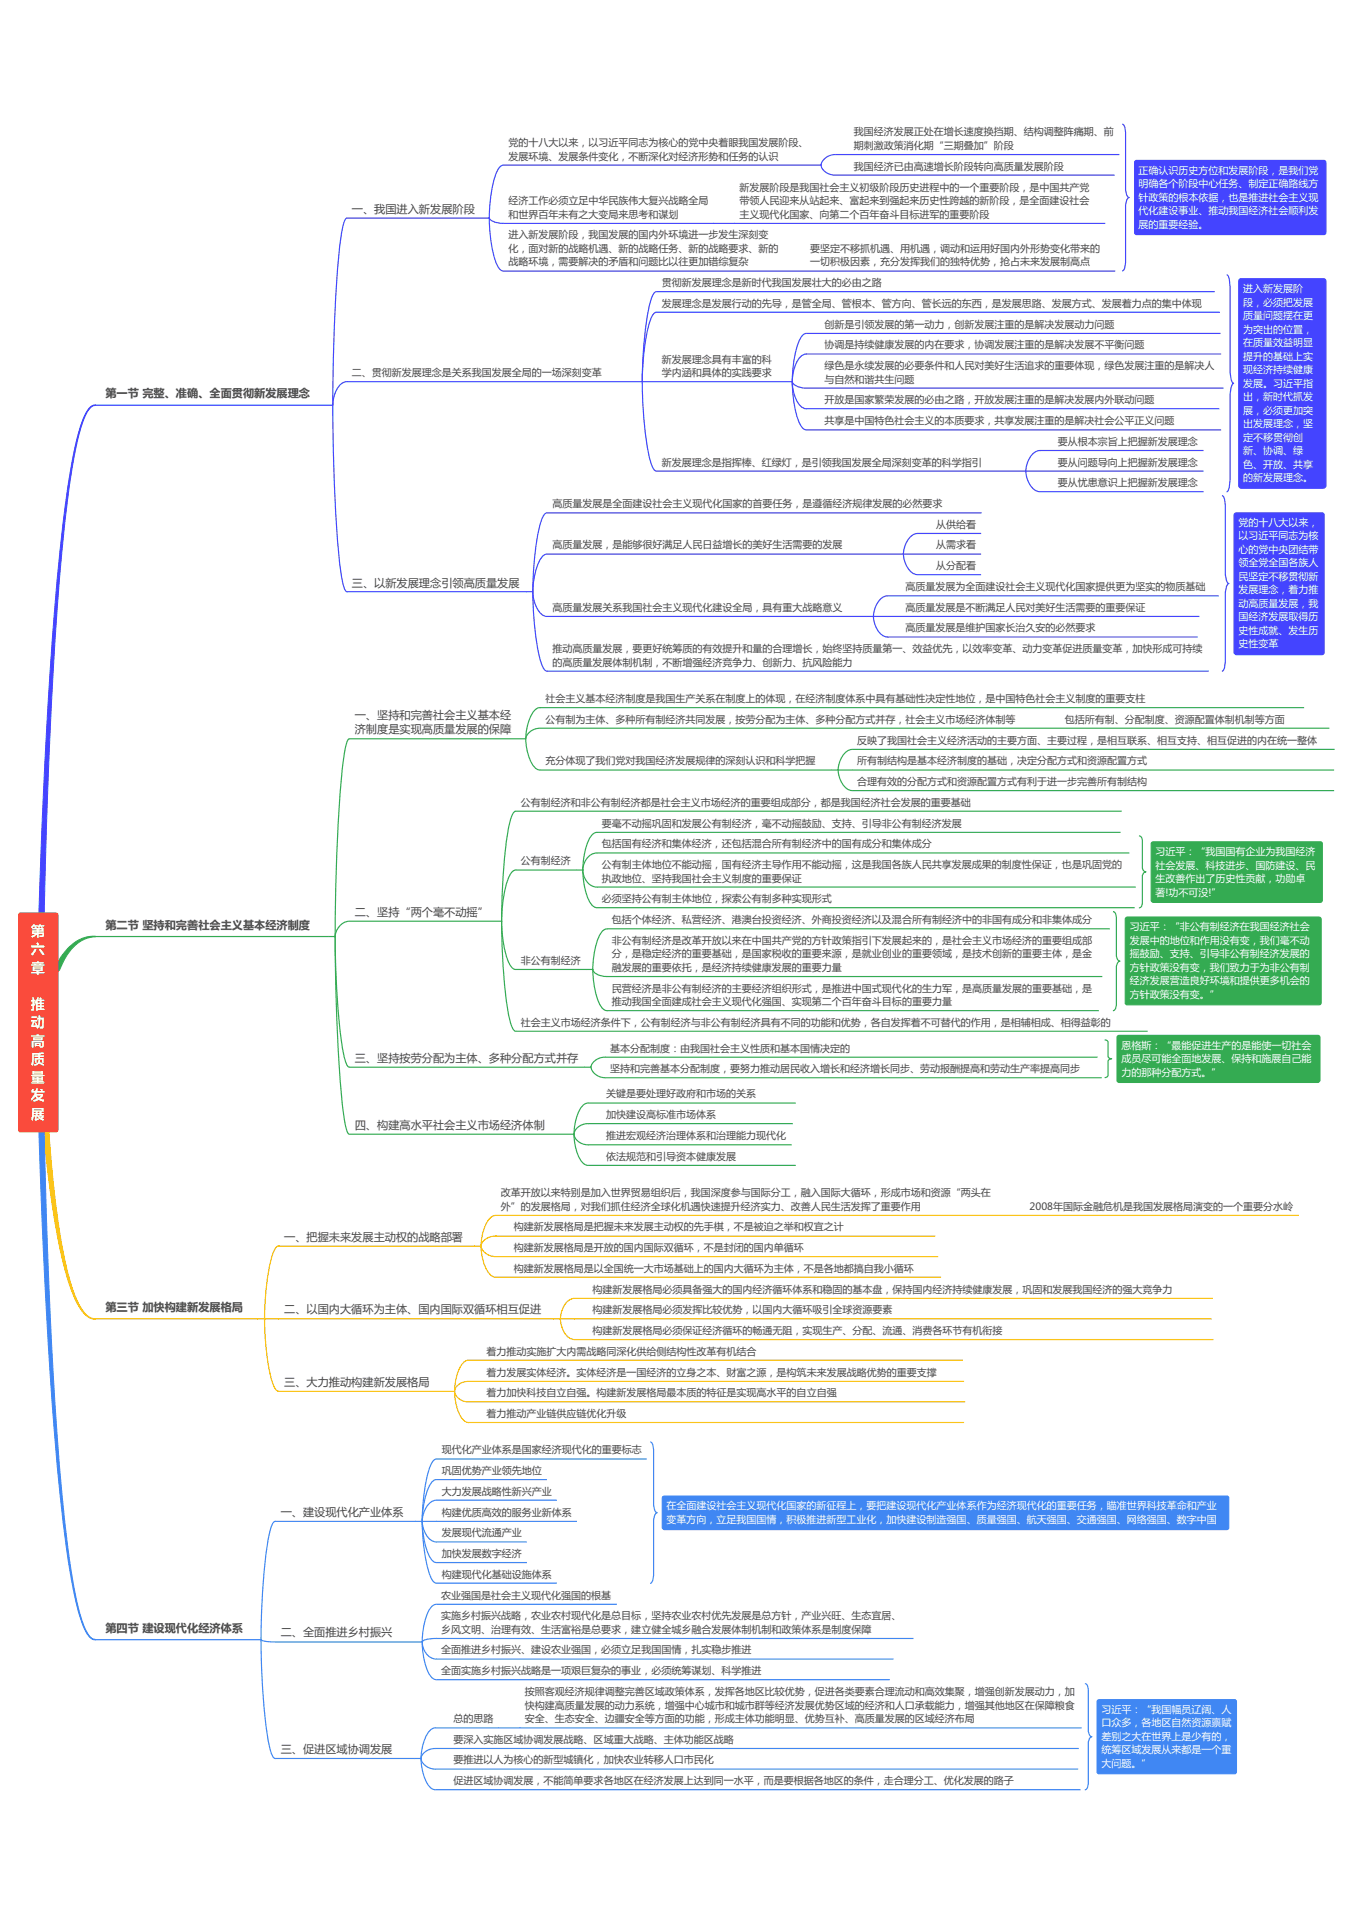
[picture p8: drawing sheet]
<svg xmlns="http://www.w3.org/2000/svg" width="297mm" height="420mm" viewBox="0 0 297 420" stroke-linecap="round" stroke-linejoin="round" font-family="sans-serif">
<path d="M246.4 27.2a1.71 1.71 0 0 1 .7 1.9v12.7a1.72 1.72 0 0 0 .8 1.6 1.94 1.94 0 0 0-.8 1.7v12.9a1.52 1.52 0 0 1-.7 1.5M269.3 60.3a3.1 3.1 0 0 1 .7 2.8l.1 19.1a2.31 2.31 0 0 0 .7 1.9 2.92 2.92 0 0 0-.7 2.4l-.1 19.2a2.66 2.66 0 0 1-.7 2.3M268.3 108.8a2.2 2.2 0 0 1 .7 2.3v15.1a2.2 2.2 0 0 0 .8 1.9 2.5 2.5 0 0 0-.8 2.1v15.4a1.93 1.93 0 0 1-.7 1.8" fill="none" stroke="#44f" stroke-width=".26"/>
<path d="M250 183.5a.92 .92 0 0 1 .8 1v6a.95 .95 0 0 0 .8 .9 .99 .99 0 0 0-.8 .8v6.1a.95 .95 0 0 1-.8 1M244.3 200.1a1.2 1.2 0 0 1 .8 1.4v8.4a1.11 1.11 0 0 0 .8 1.1 1.22 1.22 0 0 0-.8 1.2v8.4a1.16 1.16 0 0 1-.8 1.3M242.5 228.3l.5 .1 .3 .3v3.3l.4 .3 .4 .1-.4 .1-.4 .4v3.2l-.4 .4-.4 .1" fill="none" stroke="#34ab52" stroke-width=".26"/>
<path d="M142.7 316.5a1.9 1.9 0 0 1 .8 2v12a1.64 1.64 0 0 0 .8 1.6 1.84 1.84 0 0 0-.8 1.6v12.1a1.81 1.81 0 0 1-.8 1.8M238.2 369.6a1.3 1.3 0 0 1 .7 1.5v9a1.19 1.19 0 0 0 .8 1.1 1.31 1.31 0 0 0-.8 1.3v9.1a1.26 1.26 0 0 1-.7 1.3" fill="none" stroke="#4087f3" stroke-width=".26"/>
<path d="M19.8 89.4a1.19 1.19 0 0 1 1.2-.4 4.3 4.3 0 0 0-2.7 3.2l-1.5 5.4-1.4 8-1.3 10.4-1.1 11.9-1.1 15.8-.9 16.9-.7 19.3-.6 20.5a.59 .59 0 0 1-.6 .7 .59 .59 0 0 1-.6-.7l.7-19.3 .9-19.3 1.1-16.9 1.2-15.8 1.2-12 1.4-11 1.5-8.3 1.6-5.4a8.6 8.6 0 0 1 1.7-3z" fill-rule="evenodd" fill="#44f"/>
<path d="M19.8 89.4a1.19 1.19 0 0 1 1.2-.4 4.3 4.3 0 0 0-2.7 3.2l-1.5 5.4-1.4 8-1.3 10.4-1.1 11.9-1.1 15.8-.9 16.9-.7 19.3-.6 20.5a.59 .59 0 0 1-.6 .7 .59 .59 0 0 1-.6-.7l.7-19.3 .9-19.3 1.1-16.9 1.2-15.8 1.2-12 1.4-11 1.5-8.3 1.6-5.4a8.6 8.6 0 0 1 1.7-3z" fill="none" stroke="#44f" stroke-width=".22"/>
<path d="M76.2 47.9a3.6 3.6 0 0 0-1.1 2.7 275 275 0 0 0-2 35.8v2.6h-1.5M76.2 83.8a3.5 3.5 0 0 0-2.8 2.9 12 12 0 0 0-.3 4.8l.2 10.8a176.6 176.6 0 0 0 2 26l.6 1.4 .3 .2" fill="none" stroke="#44f" stroke-width=".26"/>
<path d="M15 208.1a7.2 7.2 0 0 1 6-2.5h-.1a8.2 8.2 0 0 0-6.7 4.9l-.9 1.9a.72 .72 0 0 1-.4 .7 .72 .72 0 0 1-.8 0 1.74 1.74 0 0 1 .6-1.9l.9-1.4z" fill-rule="evenodd" fill="#34ab52"/>
<path d="M15 208.1a7.2 7.2 0 0 1 6-2.5h-.1a8.2 8.2 0 0 0-6.7 4.9l-.9 1.9a.72 .72 0 0 1-.4 .7 .72 .72 0 0 1-.8 0 1.74 1.74 0 0 1 .6-1.9l.9-1.4z" fill="none" stroke="#34ab52" stroke-width=".22"/>
<path d="M76.7 162.2a3.6 3.6 0 0 0-1 2.6 291.5 291.5 0 0 0-2.1 35.6v5.2h-1.4M73.6 205.6a163 163 0 0 0 1.9 26.1 3.3 3.3 0 0 0 1.2 2.6M73.6 205.6a365.7 365.7 0 0 0 1.9 39.4 11.4 11.4 0 0 0 .9 3.8l.3 .2M76.7 202.2a3.6 3.6 0 0 0-3.1 3.4" fill="none" stroke="#34ab52" stroke-width=".26"/>
<path d="M9.7 248a.58 .58 0 0 1 .7-.2 .58 .58 0 0 1 .3 .6l1 11.4 1.2 9.4 1.5 8.1 1.5 5.7a11.4 11.4 0 0 0 3.9 6.2l1.2 .3a3.8 3.8 0 0 1-3.4-2.3l-1.3-2.3-1.2-3.2-1-3.7-1.2-5-1.1-6.2-1-6.9-1.2-11.4z" fill-rule="evenodd" fill="#fbbf04"/>
<path d="M9.7 248a.58 .58 0 0 1 .7-.2 .58 .58 0 0 1 .3 .6l1 11.4 1.2 9.4 1.5 8.1 1.5 5.7a11.4 11.4 0 0 0 3.9 6.2l1.2 .3a3.8 3.8 0 0 1-3.4-2.3l-1.3-2.3-1.2-3.2-1-3.7-1.2-5-1.1-6.2-1-6.9-1.2-11.4z" fill="none" stroke="#fbbf04" stroke-width=".22"/>
<path d="M61.2 273.5a2.86 2.86 0 0 0-1.5 2.4 55.2 55.2 0 0 0-1.6 13.6h-1.4M61.2 289.5h-3a47 47 0 0 0 1.8 14.6l.8 1.2 .4 .1" fill="none" stroke="#fbbf04" stroke-width=".26"/>
<path d="M8.7 248a.58 .58 0 0 1 .7-.2 .58 .58 0 0 1 .3 .7l.5 19.3 .8 19.3 .8 16.9 1.1 15.7 1.1 12 1.3 11 1.5 8.3 1.5 5.4a5.8 5.8 0 0 0 2.2 3.4l.4 .1a.83 .83 0 0 1-1.1-.4 18.9 18.9 0 0 1-3.2-8.1l-1.4-7.5-1.2-8.8-1.2-10.5-1.1-13.4-1.1-15.6-.9-18.1-1.1-27.8-.1-1.2z" fill-rule="evenodd" fill="#4087f3"/>
<path d="M8.7 248a.58 .58 0 0 1 .7-.2 .58 .58 0 0 1 .3 .7l.5 19.3 .8 19.3 .8 16.9 1.1 15.7 1.1 12 1.3 11 1.5 8.3 1.5 5.4a5.8 5.8 0 0 0 2.2 3.4l.4 .1a.83 .83 0 0 1-1.1-.4 18.9 18.9 0 0 1-3.2-8.1l-1.4-7.5-1.2-8.8-1.2-10.5-1.1-13.4-1.1-15.6-.9-18.1-1.1-27.8-.1-1.2z" fill="none" stroke="#4087f3" stroke-width=".22"/>
<g fill="none" stroke="#4087f3" stroke-width=".26">
<path d="M60.4 334a3.3 3.3 0 0 0-1.2 2.6 134.8 134.8 0 0 0-1.9 23.3h-1.4M92.7 334h3.1M92.7 334a5.2 5.2 0 0 0 2.4 4.4l.7 .1M92.7 334a16.4 16.4 0 0 0 2.1 8.4l.5 .5 .5 .1M92.7 334a38.9 38.9 0 0 0 1.8 12.2l.8 1.2 .5 .1M95.8 320.3a2.84 2.84 0 0 0-1.6 2.3 42.9 42.9 0 0 0-1.5 11.4h-1.4M95.8 324.8a2.46 2.46 0 0 0-1.7 1.8l-.9 3-.5 4.4M95.8 329.3a3.7 3.7 0 0 0-2.9 3.1l-.2 1.6M95.8 352.2a2.6 2.6 0 0 0-1.9 1.9l-.9 3.1-.3 3.2h-1.4M95.8 359.7l-1.7 .1a1.59 1.59 0 0 0-1.4 .6M60.4 360.4l-2.2-.1-.9-.4a135.6 135.6 0 0 0 1.9 23.5 3.3 3.3 0 0 0 1.2 2.6M92.7 360.4a3.6 3.6 0 0 0 3.1 3.8"/>
<path d="M92.7 360.4a13.6 13.6 0 0 0 2 7.8l.5 .4 .6 .1M95.5 379.3a2.73 2.73 0 0 0-2 1.9 12.1 12.1 0 0 0-1.1 4.8h-1.4M109.5 379.3h4.6M92.4 386a2.98 2.98 0 0 0 3.1 2.3M92.4 386l.1 1a9.6 9.6 0 0 0 1.9 5.3l.5 .4 .6 .2M95.5 383.8a3 3 0 0 0-3.1 2.2"/>
</g>
<g fill="none" stroke="#44f" stroke-width=".26">
<path d="M110.5 36.3a2.49 2.49 0 0 0-1.6 1.9 31.5 31.5 0 0 0-1.5 9.7h-1.4M180.3 36.3a2.89 2.89 0 0 0 3.1 2.1M183.4 33.9a3.1 3.1 0 0 0-3.1 2.4h-1.5M110.5 49a3.3 3.3 0 0 1-3.1-1.1 28.8 28.8 0 0 0 1.8 10.4l.8 1.1 .5 .1M156.8 49h4.5M172.3 59.5h4.5M144.1 68.5a2.75 2.75 0 0 0-1.5 2.3 50.4 50.4 0 0 0-1.6 13M144.1 64a3.1 3.1 0 0 0-1.4 2.6 83.2 83.2 0 0 0-1.7 17.2h-1.4M177 73.2a2.64 2.64 0 0 0-1.8 2.1l-.8 3.4-.5 5.1h-1.4M177 77.7a3.9 3.9 0 0 0-2.7 3.4l-.4 2.7M141 83.8h3.1M141 83.8a74.9 74.9 0 0 0 2 18.2l.7 1.2 .4 .2"/>
<path d="M173.9 83.8a2.98 2.98 0 0 0 3.1 1.4M173.9 83.8l.2 1.7a5.7 5.7 0 0 0 2.3 4.1l.6 .1M173.9 83.8a24.6 24.6 0 0 0 1.7 9.3l.9 1.1 .5 .2M228.3 98.9a3.7 3.7 0 0 0-2.9 3l-.2 1.5h-1.4M120.1 112.6a2.7 2.7 0 0 0-1.4 2.2 63.8 63.8 0 0 0-1.7 15.1h-1.4M201.4 117.1a3.7 3.7 0 0 0-2.8 3.1l-.3 1.4h-1.4M228.3 103.4h-3a4.8 4.8 0 0 0 2.4 4.4l.6 .1M117 129.9a6.3 6.3 0 0 0 2.5 5.3l.6 .1M117 129.9a59.5 59.5 0 0 0 2 16.1l.7 1.2 .4 .1M120.1 121.6a2.67 2.67 0 0 0-1.9 2l-.9 3.1-.3 3.2M194.9 130.8a3.7 3.7 0 0 0-2.9 3.1l-.2 1.4h-1.5M194.9 135.3h-3a4.8 4.8 0 0 0 2.3 4.4l.7 .1"/>
<path d="M201.4 121.6h-3a4.8 4.8 0 0 0 2.4 4.4l.6 .1"/>
</g>
<g fill="none" stroke="#34ab52" stroke-width=".26">
<path d="M118.5 155.3a2.76 2.76 0 0 0-2 2l-.7 1.9-.4 3h-1.4M118.5 159.9a2.84 2.84 0 0 0-3 3.2l.1 1a7.1 7.1 0 0 0 2.3 4.8l.6 .1M228.1 159.9h4.5M113.2 178.1a2.92 2.92 0 0 0-1.3 2.4 115.4 115.4 0 0 0-1.8 21.7h-1.4M187.1 164.5a3.7 3.7 0 0 0-2.9 3.1l-.2 1.4h-1.4M187.1 169h-3a4.8 4.8 0 0 0 2.4 4.4l.6 .2M113.2 191a2.75 2.75 0 0 0-1.8 2.2l-.8 3.7-.5 5.3M128 191a3.6 3.6 0 0 0 3.1 3.7M128 191a13.6 13.6 0 0 0 2 7.7l.5 .4 .6 .2M131.1 187.2a3.6 3.6 0 0 0-3.1 3.8M131.1 182.7a2.6 2.6 0 0 0-2 2l-.8 3-.3 3.3h-1.5M110.1 202.2a24.2 24.2 0 0 0 1.7 9.4l.9 1.1 .5 .1"/>
<path d="M110.1 202.2a115.4 115.4 0 0 0 1.8 21.8 2.92 2.92 0 0 0 1.3 2.4M133.2 203.9a2.7 2.7 0 0 0-1.9 2.1l-.8 3.3-.4 3.5h-1.4M133.2 214.4a2.97 2.97 0 0 1-3.1-1.6 16.1 16.1 0 0 0 2.1 8.5l.5 .4 .5 .2M129.8 234.3a2.98 2.98 0 0 0 3.1 2.3M132.9 232.1a3 3 0 0 0-3.1 2.2h-1.5M126 249a2.88 2.88 0 0 0 3.1 2.3M126 249l.2 1.9a6.8 6.8 0 0 0 2.3 4.8l.6 .1M129.1 242.1a2.72 2.72 0 0 0-2.1 2l-.6 1.9-.4 3h-1.4M129.1 246.7a2.98 2.98 0 0 0-3.1 2.3"/>
</g>
<path d="M105.6 273.5a3 3 0 0 0 3.2 2.3M105.6 273.5a10.2 10.2 0 0 0 2 6.3l.6 .4 .6 .2M108.8 266.8a2.79 2.79 0 0 0-2.1 1.9 11.7 11.7 0 0 0-1.1 4.8h-1.4M108.8 271.3a3.1 3.1 0 0 0-3.2 2.2M220.4 266.8h4.6M102.9 298.6a2.72 2.72 0 0 0-2.1 1.9l-.6 1.9-.4 3h-1.4M126.1 285a3.6 3.6 0 0 0-2.8 3.1l-.3 1.4h-1.4M126.1 289.5h-3a4.7 4.7 0 0 0 2.4 4.4l.6 .2M99.8 305.4a2.88 2.88 0 0 0 3.1 2.4M99.8 305.4l.2 2a6.8 6.8 0 0 0 2.3 4.7l.6 .2M102.9 303.2a2.91 2.91 0 0 0-3.1 2.2" fill="none" stroke="#fbbf04" stroke-width=".26"/>
<path d="M4.3 200.5l7.9-.1 .5 .2v.3v47v.4l-.5 .2h-7.6l-.5-.2v-47.4z" fill-rule="evenodd" fill="#fa493a"/>
<path d="M4.3 200.5l7.9-.1 .5 .2v.3v47v.4l-.5 .2h-7.6l-.5-.2v-47.4z" fill="none" stroke="#fa493a" stroke-width=".26"/>
<path d="M110.5 36.3h68.3M183.4 33.9h62.3M183.4 38.4h61.3M76.2 47.9h29.8M110.5 49h46.3M110.5 59.5h61.8M161.3 49h81.3M176.8 59.5h68M20.9 89h50.7M76.2 83.8h63.4M76.2 129.9h39.4" fill="none" stroke="#44f" stroke-width=".26"/>
<path d="M76.7 162.2h37.3M20.9 205.6h51.3M76.7 202.2h32M76.7 234.3h51.6M76.7 249h47.9" fill="none" stroke="#34ab52" stroke-width=".26"/>
<path d="M61.2 273.5h43M20.9 289.5h35.8M61.2 289.5h60.4M61.2 305.4h37.2" fill="none" stroke="#fbbf04" stroke-width=".26"/>
<path d="M60.4 334h30.9M20.9 359.9h35M60.4 360.4h30.9M60.4 386h30.6" fill="none" stroke="#4087f3" stroke-width=".26"/>
<path d="M249.3 35.3h41.6l.2 .4-.1 15.6-.4 .2-41.3-.1-.2-.4v-15.3z" fill-rule="evenodd" fill="#44f"/>
<g fill="none" stroke="#44f" stroke-width=".26">
<path d="M249.2 35.4l.4-.2 41.3 .1 .2 .4-.1 15.6-.4 .2-41.3-.1-.2-.4zM144.1 68.5h123.7M144.1 64h122.6M177 73.2h91M177 77.7h91.1M144.1 83.8h28.4M177 85.2h91.6M177 89.7h90.7M177 94.4h91.1M228.3 98.9h35.9M144.1 103.4h79.7M228.3 103.4h35.9"/>
<path d="M228.3 107.9h35.9"/>
</g>
<path d="M272 61.4l.5-.2h18.1l.4 .2 .1 45.2-.3 .5-18.3 .1-.5-.3z" fill-rule="evenodd" fill="#44f"/>
<path d="M272 61.4l.5-.2h18.1l.4 .2 .1 45.2-.3 .5-18.3 .1-.5-.3zM120.1 112.6h95.4M201.4 117.1h14M120.1 121.6h76.8M120.1 135.3h70.2M194.9 135.3h68.4M194.9 130.8h72.7M194.9 139.8h68M201.4 121.6h14M201.4 126.1h14M120.1 147.3h145.3" fill="none" stroke="#44f" stroke-width=".26"/>
<path d="M271 112.8l.5-.2h18.7l.4 .2 .1 30.4-.2 .4-19 .1-.5-.3z" fill-rule="evenodd" fill="#44f"/>
<path d="M271 112.8l.5-.2h18.7l.4 .2 .1 30.4-.2 .4-19 .1-.5-.3z" fill="none" stroke="#44f" stroke-width=".26"/>
<g fill="none" stroke="#34ab52" stroke-width=".26">
<path d="M118.5 155.3h167.8M118.5 159.9h109.6M232.6 159.9h59.3M113.2 178.1h133.1M118.5 169h64.1M187.1 169h105.8M187.1 164.5h105.9M187.1 173.6h105.8M113.2 191h13.3M131.1 187.2h116.8M131.1 194.7h118.3M131.1 199.3h118"/>
<path d="M113.2 212.8h15.5M133.2 203.9h110.5M133.2 214.4h108.8M133.2 221.9h108"/>
</g>
<path d="M252.8 185l.4-.2h36.9l.2 .5v12.5l-.5 .3-36.8-.1-.3-.4z" fill-rule="evenodd" fill="#34ab52"/>
<path d="M252.8 185l.4-.2h36.9l.2 .5v12.5l-.5 .3-36.8-.1-.3-.4z" fill="none" stroke="#34ab52" stroke-width=".26"/>
<path d="M247.2 201.4h42.6l.2 .4v18.6l-.5 .2-42.3-.1-.2-.5v-18.2z" fill-rule="evenodd" fill="#34ab52"/>
<path d="M247.2 201.4h42.6l.2 .4v18.6l-.5 .2-42.3-.1-.2-.5v-18.2zM113.2 226.4h138.7M132.9 232.1h108.1M132.9 236.6h109" fill="none" stroke="#34ab52" stroke-width=".26"/>
<path d="M245.4 227.3h44.1l.3 .5v9.3l-.1 .2-.4 .3h-43.6l-.3-.1-.2-.4v-9.3z" fill-rule="evenodd" fill="#34ab52"/>
<path d="M245.4 227.3h44.1l.3 .5v9.3l-.1 .2-.4 .3h-43.6l-.3-.1-.2-.4v-9.3zM129.1 242.1h45.6M129.1 246.7h45M129.1 251.3h44.7M129.1 255.8h45.6" fill="none" stroke="#34ab52" stroke-width=".26"/>
<path d="M108.8 266.8h111.6M108.8 271.3h96.5M108.8 275.8h97.2M225 266.8h60.1M102.9 298.6h108.5M108.8 280.4h97.8M126.1 285h140.2M126.1 289.5h139.9M126.1 294.1h140.3M102.9 303.2h108.7M102.9 307.8h109M102.9 312.3h108.7" fill="none" stroke="#fbbf04" stroke-width=".26"/>
<path d="M95.8 320.3h46.2M95.8 324.8h24.3M95.8 329.3h26.5M95.8 334h30.9M95.8 338.5h19.9M95.8 343h19.9M95.8 347.5h26.5" fill="none" stroke="#4087f3" stroke-width=".26"/>
<path d="M145.5 328.6l.4-.2h123.4l.3 .1 .2 .4v6.4l-.2 .4-.3 .1h-123.4l-.4-.3-.1-.2z" fill-rule="evenodd" fill="#4087f3"/>
<path d="M145.5 328.6l.4-.2h123.4l.4 .2 .1 .3v6.4l-.2 .4-.3 .1h-123.4l-.2-.1-.3-.4zM95.8 352.2h39.6M95.8 359.7h104.7M95.5 379.3h14M95.8 364.2h100.3M95.8 368.7h99.6M114.1 379.3h123.4M95.5 383.8h141.3M95.5 388.3h141.2M95.5 392.9h141.7" fill="none" stroke="#4087f3" stroke-width=".26"/>
<path d="M240.9 373.3l.5-.2 29.8 .1 .3 .4-.1 15.6-.5 .2-29.8-.1-.3-.4z" fill-rule="evenodd" fill="#4087f3"/>
<path d="M240.9 373.3l.5-.2 29.8 .1 .3 .4-.1 15.6-.5 .2-29.8-.1-.3-.4z" fill="none" stroke="#4087f3" stroke-width=".26"/>
<path d="M131.1 182.7h114.9" fill="none" stroke="#34ab52" stroke-width=".26"/>
<g font-size="3.1" fill="#fff">
<text x="6.7" y="205.5">第</text>
<text x="6.7" y="209.5">六</text>
<text x="6.7" y="213.5">章</text>
<text x="6.7" y="221.5">推</text>
<text x="6.7" y="225.5">动</text>
<text x="6.7" y="229.5">高</text>
<text x="6.7" y="233.6">质</text>
<text x="6.7" y="237.6">量</text>
<text x="6.7" y="241.6">发</text>
<text x="6.7" y="245.6">展</text>
</g>
<g font-size="2.5" fill="#454545">
<text x="77.3" y="46.7">一、我国进入新发展阶段</text>
<text x="23.1" y="87.1">第一节 完整、准确、全面贯彻新发展理念</text>
<text x="77.3" y="128.8">三、以新发展理念引领高质量发展</text>
<text x="77.9" y="157.7">一、坚持和完善社会主义基本经</text>
<text x="77.9" y="161">济制度是实现高质量发展的保障</text>
<text x="23.1" y="203.8">第二节 坚持和完善社会主义基本经济制度</text>
<text x="77.9" y="201">二、坚持“两个毫不动摇”</text>
<text x="77.9" y="233">三、坚持按劳分配为主体、多种分配方式并存</text>
<text x="77.9" y="247.8">四、构建高水平社会主义市场经济体制</text>
<text x="62.4" y="272.4">一、把握未来发展主动权的战略部署</text>
<text x="23.1" y="287.8">第三节 加快构建新发展格局</text>
<text x="62.4" y="288.3">二、以国内大循环为主体、国内国际双循环相互促进</text>
<text x="62.4" y="304.2">三、大力推动构建新发展格局</text>
<text x="61.6" y="332.7">一、建设现代化产业体系</text>
<text x="23.1" y="358.2">第四节 建设现代化经济体系</text>
<text x="61.6" y="359.2">二、全面推进乡村振兴</text>
<text x="61.6" y="384.9">三、促进区域协调发展</text>
</g>
<g font-size="2.2" fill="#454545">
<text x="187.4" y="29.7">我国经济发展正处在增长速度换挡期、结构调整阵痛期、前</text>
<text x="111.6" y="32">党的十八大以来，以习近平同志为核心的党中央着眼我国发展阶段、</text>
<text x="111.6" y="35">发展环境、发展条件变化，不断深化对经济形势和任务的认识</text>
<text x="187.4" y="32.7">期刺激政策消化期“三期叠加”阶段</text>
<text x="162.4" y="41.9">新发展阶段是我国社会主义初级阶段历史进程中的一个重要阶段，是中国共产党</text>
<text x="187.4" y="37.2">我国经济已由高速增长阶段转向高质量发展阶段</text>
<text x="111.6" y="44.8">经济工作必须立足中华民族伟大复兴战略全局</text>
<text x="111.6" y="47.8">和世界百年未有之大变局来思考和谋划</text>
<text x="162.4" y="44.8">带领人民迎来从站起来、富起来到强起来历史性跨越的新阶段，是全面建设社会</text>
<text x="162.4" y="47.8">主义现代化国家、向第二个百年奋斗目标进军的重要阶段</text>
<text x="111.6" y="52.3">进入新发展阶段，我国发展的国内外环境进一步发生深刻变</text>
<text x="111.6" y="55.3">化，面对新的战略机遇、新的战略任务、新的战略要求、新的</text>
<text x="111.6" y="58.3">战略环境，需要解决的矛盾和问题比以往更加错综复杂</text>
<text x="177.9" y="55.3">要坚定不移抓机遇、用机遇，调动和运用好国内外形势变化带来的</text>
<text x="177.9" y="58.3">一切积极因素，充分发挥我们的独特优势，抢占未来发展制高点</text>
<text x="145.3" y="62.8">贯彻新发展理念是新时代我国发展壮大的必由之路</text>
<text x="145.3" y="67.3">发展理念是发展行动的先导，是管全局、管根本、管方向、管长远的东西，是发展思路、发展方式、发展着力点的集中体现</text>
<text x="181" y="72">创新是引领发展的第一动力，创新发展注重的是解决发展动力问题</text>
<text x="181" y="76.5">协调是持续健康发展的内在要求，协调发展注重的是解决发展不平衡问题</text>
<text x="77.3" y="82.6">二、贯彻新发展理念是关系我国发展全局的一场深刻变革</text>
<text x="145.3" y="79.6">新发展理念具有丰富的科</text>
<text x="145.3" y="82.6">学内涵和具体的实践要求</text>
<text x="181" y="81">绿色是永续发展的必要条件和人民对美好生活追求的重要体现，绿色发展注重的是解决人</text>
<text x="181" y="84">与自然和谐共生问题</text>
<text x="181" y="88.5">开放是国家繁荣发展的必由之路，开放发展注重的是解决发展内外联动问题</text>
<text x="181" y="93.2">共享是中国特色社会主义的本质要求，共享发展注重的是解决社会公平正义问题</text>
<text x="232.2" y="97.7">要从根本宗旨上把握新发展理念</text>
<text x="145.3" y="102.2">新发展理念是指挥棒、红绿灯，是引领我国发展全局深刻变革的科学指引</text>
<text x="232.2" y="102.2">要从问题导向上把握新发展理念</text>
<text x="232.2" y="106.7">要从忧患意识上把握新发展理念</text>
<text x="121.3" y="111.4">高质量发展是全面建设社会主义现代化国家的首要任务，是遵循经济规律发展的必然要求</text>
<text x="205.5" y="115.9">从供给看</text>
<text x="121.3" y="120.4">高质量发展，是能够很好满足人民日益增长的美好生活需要的发展</text>
<text x="205.5" y="120.4">从需求看</text>
<text x="205.5" y="124.9">从分配看</text>
<text x="198.8" y="129.6">高质量发展为全面建设社会主义现代化国家提供更为坚实的物质基础</text>
<text x="121.3" y="134.1">高质量发展关系我国社会主义现代化建设全局，具有重大战略意义</text>
<text x="198.8" y="134.1">高质量发展是不断满足人民对美好生活需要的重要保证</text>
<text x="121.3" y="143.1">推动高质量发展，要更好统筹质的有效提升和量的合理增长，始终坚持质量第一、效益优先，以效率变革、动力变革促进质量变革，加快形成可持续</text>
<text x="198.8" y="138.6">高质量发展是维护国家长治久安的必然要求</text>
<text x="121.3" y="146.1">的高质量发展体制机制，不断增强经济竞争力、创新力、抗风险能力</text>
<text x="119.7" y="154.1">社会主义基本经济制度是我国生产关系在制度上的体现，在经济制度体系中具有基础性决定性地位，是中国特色社会主义制度的重要支柱</text>
<text x="119.7" y="158.6">公有制为主体、多种所有制经济共同发展，按劳分配为主体、多种分配方式并存，社会主义市场经济体制等</text>
<text x="233.8" y="158.6">包括所有制、分配制度、资源配置体制机制等方面</text>
<text x="119.7" y="167.8">充分体现了我们党对我国经济发展规律的深刻认识和科学把握</text>
<text x="188.2" y="163.3">反映了我国社会主义经济活动的主要方面、主要过程，是相互联系、相互支持、相互促进的内在统一整体</text>
<text x="188.2" y="167.8">所有制结构是基本经济制度的基础，决定分配方式和资源配置方式</text>
<text x="188.2" y="172.3">合理有效的分配方式和资源配置方式有利于进一步完善所有制结构</text>
<text x="114.3" y="176.8">公有制经济和非公有制经济都是社会主义市场经济的重要组成部分，都是我国经济社会发展的重要基础</text>
<text x="132.1" y="181.5">要毫不动摇巩固和发展公有制经济，毫不动摇鼓励、支持、引导非公有制经济发展</text>
<text x="114.3" y="189.8">公有制经济</text>
<text x="132.1" y="186">包括国有经济和集体经济，还包括混合所有制经济中的国有成分和集体成分</text>
<text x="132.1" y="190.5">公有制主体地位不能动摇，国有经济主导作用不能动摇，这是我国各族人民共享发展成果的制度性保证，也是巩固党的</text>
<text x="132.1" y="193.5">执政地位、坚持我国社会主义制度的重要保证</text>
<text x="132.1" y="198">必须坚持公有制主体地位，探索公有制多种实现形式</text>
<text x="134.3" y="202.7">包括个体经济、私营经济、港澳台投资经济、外商投资经济以及混合所有制经济中的非国有成分和非集体成分</text>
<text x="134.3" y="207.2">非公有制经济是改革开放以来在中国共产党的方针政策指引下发展起来的，是社会主义市场经济的重要组成部</text>
<text x="114.3" y="211.6">非公有制经济</text>
<text x="134.3" y="210.2">分，是稳定经济的重要基础，是国家税收的重要来源，是就业创业的重要领域，是技术创新的重要主体，是金</text>
<text x="134.3" y="213.1">融发展的重要依托，是经济持续健康发展的重要力量</text>
<text x="134.3" y="217.7">民营经济是非公有制经济的主要经济组织形式，是推进中国式现代化的生力军，是高质量发展的重要基础，是</text>
<text x="134.3" y="220.6">推动我国全面建成社会主义现代化强国、实现第二个百年奋斗目标的重要力量</text>
<text x="114.3" y="225.2">社会主义市场经济条件下，公有制经济与非公有制经济具有不同的功能和优势，各自发挥着不可替代的作用，是相辅相成、相得益彰的</text>
<text x="134" y="230.8">基本分配制度：由我国社会主义性质和基本国情决定的</text>
<text x="134" y="235.4">坚持和完善基本分配制度，要努力推动居民收入增长和经济增长同步、劳动报酬提高和劳动生产率提高同步</text>
<text x="133.1" y="240.9">关键是要处理好政府和市场的关系</text>
<text x="133.1" y="245.4">加快建设高标准市场体系</text>
<text x="133.1" y="250.1">推进宏观经济治理体系和治理能力现代化</text>
<text x="133.1" y="254.6">依法规范和引导资本健康发展</text>
<text x="109.9" y="262.6">改革开放以来特别是加入世界贸易组织后，我国深度参与国际分工，融入国际大循环，形成市场和资源“两头在</text>
<text x="109.9" y="265.6">外”的发展格局，对我们抓住经济全球化机遇快速提升经济实力、改善人民生活发挥了重要作用</text>
<text x="226" y="265.6">2008年国际金融危机是我国发展格局演变的一个重要分水岭</text>
<text x="112.8" y="270.1">构建新发展格局是把握未来发展主动权的先手棋，不是被迫之举和权宜之计</text>
<text x="112.8" y="274.6">构建新发展格局是开放的国内国际双循环，不是封闭的国内单循环</text>
<text x="112.8" y="279.1">构建新发展格局是以全国统一大市场基础上的国内大循环为主体，不是各地都搞自我小循环</text>
<text x="130.1" y="283.8">构建新发展格局必须具备强大的国内经济循环体系和稳固的基本盘，保持国内经济持续健康发展，巩固和发展我国经济的强大竞争力</text>
<text x="130.1" y="288.3">构建新发展格局必须发挥比较优势，以国内大循环吸引全球资源要素</text>
<text x="130.1" y="292.8">构建新发展格局必须保证经济循环的畅通无阻，实现生产、分配、流通、消费各环节有机衔接</text>
<text x="106.8" y="297.4">着力推动实施扩大内需战略同深化供给侧结构性改革有机结合</text>
<text x="106.8" y="302">着力发展实体经济。实体经济是一国经济的立身之本、财富之源，是构筑未来发展战略优势的重要支撑</text>
<text x="106.8" y="306.5">着力加快科技自立自强。构建新发展格局最本质的特征是实现高水平的自立自强</text>
<text x="106.8" y="311">着力推动产业链供应链优化升级</text>
<text x="97" y="319">现代化产业体系是国家经济现代化的重要标志</text>
<text x="97" y="323.6">巩固优势产业领先地位</text>
<text x="97" y="328.1">大力发展战略性新兴产业</text>
<text x="97" y="332.7">构建优质高效的服务业新体系</text>
<text x="97" y="337.3">发展现代流通产业</text>
<text x="97" y="341.8">加快发展数字经济</text>
<text x="97" y="346.3">构建现代化基础设施体系</text>
<text x="96.9" y="351">农业强国是社会主义现代化强国的根基</text>
<text x="96.9" y="355.5">实施乡村振兴战略，农业农村现代化是总目标，坚持农业农村优先发展是总方针，产业兴旺、生态宜居、</text>
<text x="96.9" y="358.4">乡风文明、治理有效、生活富裕是总要求，建立健全城乡融合发展体制机制和政策体系是制度保障</text>
<text x="96.9" y="363">全面推进乡村振兴、建设农业强国，必须立足我国国情，扎实稳步推进</text>
<text x="96.9" y="367.5">全面实施乡村振兴战略是一项艰巨复杂的事业，必须统筹谋划、科学推进</text>
<text x="115.2" y="372.1">按照客观经济规律调整完善区域政策体系，发挥各地区比较优势，促进各类要素合理流动和高效集聚，增强创新发展动力，加</text>
<text x="115.2" y="375.1">快构建高质量发展的动力系统，增强中心城市和城市群等经济发展优势区域的经济和人口承载能力，增强其他地区在保障粮食</text>
<text x="99.6" y="378.1">总的思路</text>
<text x="99.6" y="382.6">要深入实施区域协调发展战略、区域重大战略、主体功能区战略</text>
<text x="115.2" y="378.1">安全、生态安全、边疆安全等方面的功能，形成主体功能明显、优势互补、高质量发展的区域经济布局</text>
<text x="99.6" y="387.1">要推进以人为核心的新型城镇化，加快农业转移人口市民化</text>
<text x="99.6" y="391.6">促进区域协调发展，不能简单要求各地区在经济发展上达到同一水平，而是要根据各地区的条件，走合理分工、优化发展的路子</text>
</g>
<g font-size="2.2" fill="#fff">
<text x="249.9" y="38.1">正确认识历史方位和发展阶段，是我们党</text>
<text x="249.9" y="41.1">明确各个阶段中心任务、制定正确路线方</text>
<text x="249.9" y="44.1">针政策的根本依据，也是推进社会主义现</text>
<text x="249.9" y="47">代化建设事业、推动我国经济社会顺利发</text>
<text x="249.9" y="50">展的重要经验。</text>
<text x="272.9" y="64.1">进入新发展阶</text>
<text x="272.9" y="67.1">段，必须把发展</text>
<text x="272.9" y="70">质量问题摆在更</text>
<text x="272.9" y="73">为突出的位置，</text>
<text x="272.9" y="76">在质量效益明显</text>
<text x="272.9" y="78.9">提升的基础上实</text>
<text x="272.9" y="81.9">现经济持续健康</text>
<text x="272.9" y="84.9">发展。习近平指</text>
<text x="272.9" y="87.9">出，新时代抓发</text>
<text x="272.9" y="90.8">展，必须更加突</text>
<text x="272.9" y="93.8">出发展理念，坚</text>
<text x="272.9" y="96.8">定不移贯彻创</text>
<text x="272.9" y="99.7">新、协调、绿</text>
<text x="272.9" y="102.7">色、开放、共享</text>
<text x="272.9" y="105.7">的新发展理念。</text>
<text x="271.9" y="115.4">党的十八大以来，</text>
<text x="271.9" y="118.3">以习近平同志为核</text>
<text x="271.9" y="121.3">心的党中央团结带</text>
<text x="271.9" y="124.3">领全党全国各族人</text>
<text x="271.9" y="127.2">民坚定不移贯彻新</text>
<text x="271.9" y="130.2">发展理念，着力推</text>
<text x="271.9" y="133.2">动高质量发展，我</text>
<text x="271.9" y="136.2">国经济发展取得历</text>
<text x="271.9" y="139.1">史性成就、发生历</text>
<text x="271.9" y="142.1">史性变革</text>
<text x="253.7" y="187.7">习近平：“我国国有企业为我国经济</text>
<text x="253.7" y="190.7">社会发展、科技进步、国防建设、民</text>
<text x="253.7" y="193.6">生改善作出了历史性贡献，功勋卓</text>
<text x="253.7" y="196.6">著!功不可没!”</text>
<text x="248" y="204.2">习近平：“非公有制经济在我国经济社会</text>
<text x="248" y="207.2">发展中的地位和作用没有变，我们毫不动</text>
<text x="248" y="210.2">摇鼓励、支持、引导非公有制经济发展的</text>
<text x="248" y="213.1">方针政策没有变，我们致力于为非公有制</text>
<text x="248" y="216.1">经济发展营造良好环境和提供更多机会的</text>
<text x="248" y="219.1">方针政策没有变。”</text>
<text x="246.2" y="230.2">恩格斯：“最能促进生产的是能使一切社会</text>
<text x="246.2" y="233.2">成员尽可能全面地发展、保持和施展自己能</text>
<text x="246.2" y="236.1">力的那种分配方式。”</text>
<text x="146.4" y="331.3">在全面建设社会主义现代化国家的新征程上，要把建设现代化产业体系作为经济现代化的重要任务，瞄准世界科技革命和产业</text>
<text x="146.4" y="334.3">变革方向，立足我国国情，积极推进新型工业化，加快建设制造强国、质量强国、航天强国、交通强国、网络强国、数字中国</text>
<text x="241.8" y="376">习近平：“我国幅员辽阔、人</text>
<text x="241.8" y="379">口众多，各地区自然资源禀赋</text>
<text x="241.8" y="381.9">差别之大在世界上是少有的，</text>
<text x="241.8" y="384.9">统筹区域发展从来都是一个重</text>
<text x="241.8" y="387.9">大问题。”</text>
</g>
</svg>
